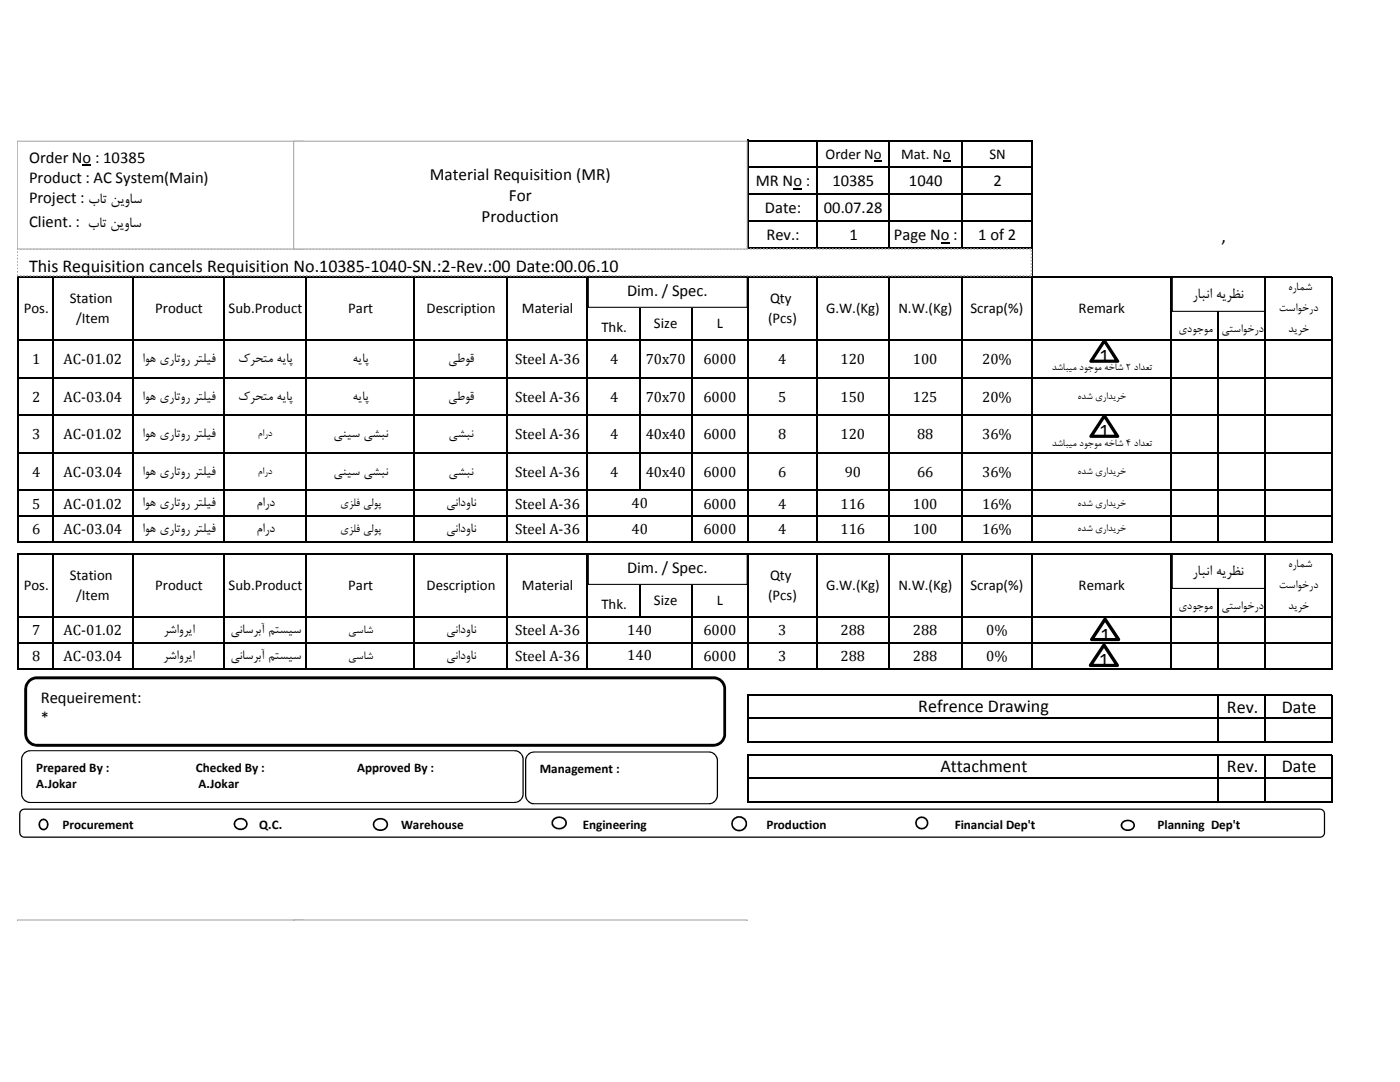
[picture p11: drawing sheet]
<svg xmlns="http://www.w3.org/2000/svg" width="279mm" height="216mm" viewBox="0 0 279 216" stroke-linecap="round" stroke-linejoin="round" font-family="sans-serif">
<path d="M158.3 37.6h1.8v.2h-1.8zM174.4 32.1h1.5v.2h-1.5zM188.1 32.1h1.6v.2h-1.6zM187.7 48.3h1.8v.3h-1.8z" fill="#000"/>
<g fill="none" stroke="#000" stroke-width=".3">
<path d="M149.2 27.9v21.8M149.4 28h56.7M149.4 33.4h56.7M149.4 38.8h56.7M163 28.2v21.5M177.4 28.2v21.5M191.9 28.2v21.5M206 28.2v80.1M3.6 55v53.3M3.7 55.2h262.2M10.6 55.3v53M26.5 55.3v53"/>
<path d="M44.7 55.3v53M61.1 55.3v53M82.7 55.3v53M101.1 55.3v53M117.2 55.3v53M127.7 55.3v42.7M138.1 55.3v53M149.2 55.3v53M149.4 44.2h56.7M149.4 49.6h56.7M163 55.3v53M177.4 55.3v53"/>
<path d="M191.9 55.3v53M233.8 55.3v53M243.1 55.3v53M252.5 55.3v53M265.7 55.3v53M3.7 67.8h262.2M3.7 75.3h262.2M3.7 82.8h262.2M3.7 90.3h262.2M3.7 97.8h262.2M3.6 110.3v23.3M3.7 103h262.2"/>
<path d="M3.7 108.1h262.2M3.7 110.5h262.2M10.6 110.6v23M26.5 110.6v23M44.7 110.6v23M61.1 110.6v23M82.7 110.6v23M101.1 110.6v23M117.2 110.6v23M127.7 110.6v12.7M138.1 110.6v23M149.2 110.6v23"/>
<path d="M163 110.6v23M177.4 110.6v23M191.9 110.6v23M206 110.6v23M233.8 110.6v23M243.1 110.6v23M252.5 110.6v23M265.7 110.6v23M3.7 123.1h262.2M3.7 128.3h262.2M3.7 133.5h262.2M149.2 138.5v9.7"/>
<path d="M149.4 138.6h116.5M243.1 138.8v9.4M252.5 138.8v9.4M265.7 138.8v9.4M149.2 150.4v9.7M149.4 143.3h116.5M149.4 148h116.5M149.4 150.6h116.5M149.4 155.3h116.5M149.4 160h116.5M243.1 150.7v9.4M252.5 150.7v9.4"/>
<path d="M265.7 150.7v9.4"/>
</g>
<path d="M3.4 49.7h202.4v5.3h-202.4z" fill="#fff"/>
<path d="M3.4 54.7h.2v.3h-.2zM3.4 54.1h.2v.3h-.2zM3.4 53.4h.2v.3h-.2zM3.4 52.7h.2v.4h-.2zM3.4 52.1h.2v.3h-.2zM3.4 51.4h.2v.4h-.2zM3.4 50.8h.2v.3h-.2zM3.4 50.1h.2v.4h-.2zM3.4 49.6l.2-.1v.3h-.2l.2-.1v.1h-.2zM4 49.5h.3v.3h-.3zM4.6 49.5h.4v.3h-.4zM5.3 49.5h.3v.3h-.3zM5.9 49.5h.4v.3h-.4zM6.6 49.5h.3v.3h-.3zM7.2 49.5h.4v.3h-.4zM7.9 49.5h.4v.3h-.4zM8.6 49.5h.3v.3h-.3zM9.2 49.5h.4v.3h-.4zM9.9 49.5h.3v.3h-.3zM10.5 49.5h.4v.3h-.4zM11.2 49.5h.3v.3h-.3zM11.9 49.5h.3v.3h-.3zM12.5 49.5h.3v.3h-.3zM13.2 49.5h.3v.3h-.3zM13.8 49.5h.3v.3h-.3zM14.5 49.5h.3v.3h-.3zM15.1 49.5h.4v.3h-.4zM15.8 49.5h.3v.3h-.3zM16.4 49.5h.4v.3h-.4zM17.1 49.5h.3v.3h-.3zM17.7 49.5h.4v.3h-.4zM18.4 49.5h.4v.3h-.4zM19 49.5h.4v.3h-.4zM19.7 49.5h.4v.3h-.4zM20.4 49.5h.3v.3h-.3zM21 49.5h.4v.3h-.4zM21.7 49.5h.3v.3h-.3zM22.4 49.5h.3v.3h-.3zM23 49.5h.3v.3h-.3zM23.7 49.5h.3v.3h-.3zM24.3 49.5h.3v.3h-.3zM25 49.5h.3v.3h-.3zM25.6 49.5h.4v.3h-.4zM26.3 49.5h.3v.3h-.3zM26.9 49.5h.4v.3h-.4zM27.6 49.5h.3v.3h-.3zM28.2 49.5h.4v.3h-.4zM28.9 49.5h.4v.3h-.4zM29.5 49.5h.4v.3h-.4zM30.2 49.5h.4v.3h-.4zM30.9 49.5h.3v.3h-.3zM31.5 49.5h.4v.3h-.4zM32.2 49.5h.3v.3h-.3zM32.9 49.5h.3v.3h-.3zM33.5 49.5h.3v.3h-.3zM34.2 49.5h.3v.3h-.3zM34.8 49.5h.3v.3h-.3zM35.5 49.5h.3v.3h-.3zM36.1 49.5h.3v.3h-.3zM36.8 49.5h.3v.3h-.3zM37.4 49.5h.4v.3h-.4zM38.1 49.5h.3v.3h-.3zM38.7 49.5h.4v.3h-.4zM39.4 49.5h.4v.3h-.4zM40 49.5h.4v.3h-.4zM40.7 49.5h.4v.3h-.4zM41.4 49.5h.3v.3h-.3zM42 49.5h.4v.3h-.4zM42.7 49.5h.3v.3h-.3zM43.3 49.5h.4v.3h-.4zM44 49.5h.3v.3h-.3zM44.7 49.5h.3v.3h-.3zM45.3 49.5h.3v.3h-.3zM46 49.5h.3v.3h-.3zM46.6 49.5h.3v.3h-.3zM47.3 49.5h.3v.3h-.3zM47.9 49.5h.4v.3h-.4zM48.6 49.5h.3v.3h-.3zM49.2 49.5h.4v.3h-.4zM49.9 49.5h.3v.3h-.3zM50.5 49.5h.4v.3h-.4zM51.2 49.5h.4v.3h-.4zM51.9 49.5h.3v.3h-.3zM52.5 49.5h.4v.3h-.4zM53.2 49.5h.3v.3h-.3zM53.8 49.5h.4v.3h-.4zM54.5 49.5h.3v.3h-.3zM55.2 49.5h.3v.3h-.3zM55.8 49.5h.3v.3h-.3zM56.5 49.5h.3v.3h-.3zM57.1 49.5h.3v.3h-.3zM57.8 49.5h.3v.3h-.3zM58.4 49.5h.4v.3h-.4zM59.1 49.5h.3v.3h-.3zM59.7 49.5h.4v.3h-.4zM60.4 49.5h.3v.3h-.3zM61 49.5h.4v.3h-.4zM61.7 49.5h.4v.3h-.4zM62.4 49.5h.3v.3h-.3zM63 49.5h.4v.3h-.4zM63.7 49.5h.3v.3h-.3zM64.3 49.5h.4v.3h-.4zM65 49.5h.3v.3h-.3zM65.7 49.5h.3v.3h-.3zM66.3 49.5h.3v.3h-.3zM67 49.5h.3v.3h-.3zM67.6 49.5h.3v.3h-.3zM68.3 49.5h.3v.3h-.3zM68.9 49.5h.4v.3h-.4zM69.6 49.5h.3v.3h-.3zM70.2 49.5h.4v.3h-.4zM70.9 49.5h.3v.3h-.3zM71.5 49.5h.4v.3h-.4zM72.2 49.5h.4v.3h-.4zM72.9 49.5h.3v.3h-.3zM73.5 49.5h.4v.3h-.4zM74.2 49.5h.3v.3h-.3zM74.8 49.5h.4v.3h-.4zM75.5 49.5h.3v.3h-.3zM76.2 49.5h.3v.3h-.3zM76.8 49.5h.3v.3h-.3zM77.5 49.5h.3v.3h-.3zM78.1 49.5h.3v.3h-.3zM78.8 49.5h.3v.3h-.3zM79.4 49.5h.4v.3h-.4zM80.1 49.5h.3v.3h-.3zM80.7 49.5h.4v.3h-.4zM81.4 49.5h.3v.3h-.3zM82 49.5h.4v.3h-.4zM82.7 49.5h.4v.3h-.4zM83.4 49.5h.3v.3h-.3zM84 49.5h.4v.3h-.4zM84.7 49.5h.3v.3h-.3zM85.3 49.5h.4v.3h-.4zM86 49.5h.3v.3h-.3zM86.7 49.5h.3v.3h-.3zM87.3 49.5h.3v.3h-.3zM88 49.5h.3v.3h-.3zM88.6 49.5h.3v.3h-.3zM89.3 49.5h.3v.3h-.3zM89.9 49.5h.4v.3h-.4zM90.6 49.5h.3v.3h-.3zM91.2 49.5h.4v.3h-.4zM91.9 49.5h.3v.3h-.3zM92.5 49.5h.4v.3h-.4zM93.2 49.5h.4v.3h-.4zM93.9 49.5h.3v.3h-.3zM94.5 49.5h.4v.3h-.4zM95.2 49.5h.3v.3h-.3zM95.8 49.5h.4v.3h-.4zM96.5 49.5h.3v.3h-.3zM97.2 49.5h.3v.3h-.3zM97.8 49.5h.3v.3h-.3zM98.5 49.5h.3v.3h-.3zM99.1 49.5h.3v.3h-.3zM99.8 49.5h.3v.3h-.3zM100.4 49.5h.4v.3h-.4zM101.1 49.5h.3v.3h-.3zM101.7 49.5h.4v.3h-.4zM102.4 49.5h.3v.3h-.3zM103 49.5h.4v.3h-.4zM103.7 49.5h.4v.3h-.4zM104.4 49.5h.3v.3h-.3zM105 49.5h.4v.3h-.4zM105.7 49.5h.3v.3h-.3zM106.3 49.5h.4v.3h-.4zM107 49.5h.3v.3h-.3zM107.7 49.5h.3v.3h-.3zM108.3 49.5h.3v.3h-.3zM109 49.5h.3v.3h-.3zM109.6 49.5h.3v.3h-.3zM110.3 49.5h.3v.3h-.3zM110.9 49.5h.4v.3h-.4zM111.6 49.5h.3v.3h-.3zM112.2 49.5h.4v.3h-.4zM112.9 49.5h.3v.3h-.3zM113.5 49.5h.4v.3h-.4zM114.2 49.5h.4v.3h-.4zM114.9 49.5h.3v.3h-.3zM115.5 49.5h.4v.3h-.4zM116.2 49.5h.3v.3h-.3zM116.8 49.5h.4v.3h-.4zM117.5 49.5h.3v.3h-.3zM118.2 49.5h.3v.3h-.3zM118.8 49.5h.3v.3h-.3zM119.5 49.5h.3v.3h-.3zM120.1 49.5h.3v.3h-.3zM120.8 49.5h.3v.3h-.3zM121.4 49.5h.4v.3h-.4zM122.1 49.5h.3v.3h-.3zM122.7 49.5h.4v.3h-.4zM123.4 49.5h.3v.3h-.3zM124 49.5h.4v.3h-.4zM124.7 49.5h.4v.3h-.4zM125.3 49.5h.4v.3h-.4zM126 49.5h.4v.3h-.4zM126.7 49.5h.3v.3h-.3zM127.3 49.5h.4v.3h-.4zM128 49.5h.3v.3h-.3zM128.7 49.5h.3v.3h-.3zM129.3 49.5h.3v.3h-.3zM130 49.5h.3v.3h-.3zM130.6 49.5h.3v.3h-.3zM131.3 49.5h.3v.3h-.3zM131.9 49.5h.3v.3h-.3zM132.6 49.5h.3v.3h-.3zM133.2 49.5h.4v.3h-.4zM133.9 49.5h.3v.3h-.3zM134.5 49.5h.4v.3h-.4zM135.2 49.5h.4v.3h-.4zM135.8 49.5h.4v.3h-.4zM136.5 49.5h.4v.3h-.4zM137.2 49.5h.3v.3h-.3zM137.8 49.5h.4v.3h-.4zM138.5 49.5h.3v.3h-.3zM139.1 49.5h.4v.3h-.4zM139.8 49.5h.3v.3h-.3zM140.5 49.5h.3v.3h-.3zM141.1 49.5h.3v.3h-.3zM141.8 49.5h.3v.3h-.3zM142.4 49.5h.3v.3h-.3zM143.1 49.5h.3v.3h-.3zM143.7 49.5h.4v.3h-.4zM144.4 49.5h.3v.3h-.3zM145 49.5h.4v.3h-.4zM145.7 49.5h.3v.3h-.3zM146.3 49.5h.4v.3h-.4zM147 49.5h.4v.3h-.4zM147.7 49.5h.3v.3h-.3zM148.3 49.5h.4v.3h-.4zM149 49.5h.3v.3h-.3zM149.6 49.5h.4v.3h-.4zM150.3 49.5h.3v.3h-.3zM151 49.5h.3v.3h-.3zM151.6 49.5h.3v.3h-.3zM152.3 49.5h.3v.3h-.3zM152.9 49.5h.3v.3h-.3zM153.6 49.5h.3v.3h-.3zM154.2 49.5h.4v.3h-.4zM154.9 49.5h.3v.3h-.3zM155.5 49.5h.4v.3h-.4zM156.2 49.5h.3v.3h-.3zM156.8 49.5h.4v.3h-.4zM157.5 49.5h.4v.3h-.4zM158.2 49.5h.3v.3h-.3zM158.8 49.5h.4v.3h-.4zM159.5 49.5h.3v.3h-.3zM160.1 49.5h.4v.3h-.4zM160.8 49.5h.3v.3h-.3zM161.5 49.5h.3v.3h-.3zM162.1 49.5h.3v.3h-.3zM162.8 49.5h.3v.3h-.3zM163.4 49.5h.3v.3h-.3zM164.1 49.5h.3v.3h-.3zM164.7 49.5h.4v.3h-.4zM165.4 49.5h.3v.3h-.3zM166 49.5h.4v.3h-.4zM166.7 49.5h.3v.3h-.3zM167.3 49.5h.4v.3h-.4zM168 49.5h.4v.3h-.4zM168.7 49.5h.3v.3h-.3zM169.3 49.5h.4v.3h-.4zM170 49.5h.3v.3h-.3zM170.6 49.5h.4v.3h-.4zM171.3 49.5h.3v.3h-.3zM172 49.5h.3v.3h-.3zM172.6 49.5h.3v.3h-.3zM173.3 49.5h.3v.3h-.3zM173.9 49.5h.3v.3h-.3zM174.6 49.5h.3v.3h-.3zM175.2 49.5h.4v.3h-.4zM175.9 49.5h.3v.3h-.3zM176.5 49.5h.4v.3h-.4zM177.2 49.5h.3v.3h-.3zM177.8 49.5h.4v.3h-.4zM178.5 49.5h.4v.3h-.4zM179.2 49.5h.3v.3h-.3zM179.8 49.5h.4v.3h-.4zM180.5 49.5h.3v.3h-.3zM181.1 49.5h.4v.3h-.4zM181.8 49.5h.3v.3h-.3zM182.5 49.5h.3v.3h-.3zM183.1 49.5h.3v.3h-.3zM183.8 49.5h.3v.3h-.3zM184.4 49.5h.3v.3h-.3zM185.1 49.5h.3v.3h-.3zM185.7 49.5h.4v.3h-.4zM186.4 49.5h.3v.3h-.3zM187 49.5h.4v.3h-.4zM187.7 49.5h.3v.3h-.3zM188.3 49.5h.4v.3h-.4zM189 49.5h.4v.3h-.4zM189.7 49.5h.3v.3h-.3zM190.3 49.5h.4v.3h-.4zM191 49.5h.3v.3h-.3zM191.6 49.5h.4v.3h-.4zM192.3 49.5h.3v.3h-.3zM193 49.5h.3v.3h-.3zM193.6 49.5h.3v.3h-.3zM194.3 49.5h.3v.3h-.3zM194.9 49.5h.3v.3h-.3zM195.6 49.5h.3v.3h-.3zM196.2 49.5h.4v.3h-.4zM196.9 49.5h.3v.3h-.3zM197.5 49.5h.4v.3h-.4zM198.2 49.5h.3v.3h-.3zM198.8 49.5h.4v.3h-.4zM199.5 49.5h.4v.3h-.4zM200.2 49.5h.3v.3h-.3zM200.8 49.5h.4v.3h-.4zM201.5 49.5h.3v.3h-.3zM202.1 49.5h.4v.3h-.4zM202.8 49.5h.3v.3h-.3zM203.5 49.5h.3v.3h-.3zM204.1 49.5h.3v.3h-.3zM204.8 49.5h.3v.3h-.3zM205.4 49.5h.3v.3h-.3zM205.7 49.9h.3v.3h-.3zM205.7 50.5h.3v.4h-.3zM205.7 51.2h.3v.4h-.3zM205.7 51.9h.3v.3h-.3zM205.7 52.5h.3v.4h-.3zM205.7 53.2h.3v.3h-.3zM205.7 53.8h.3v.4h-.3zM205.7 54.5h.3v.3h-.3zM205.4 54.9h.3v.3h-.3zM204.8 54.9h.3v.3h-.3zM204.1 54.9h.3v.3h-.3zM203.5 54.9h.3v.3h-.3zM202.8 54.9h.3v.3h-.3zM202.1 54.9h.3v.3h-.3zM201.5 54.9h.3v.3h-.3zM200.8 54.9h.3v.3h-.3zM200.2 54.9h.3v.3h-.3zM199.5 54.9h.3v.3h-.3zM198.8 54.9h.4v.3h-.4zM198.2 54.9h.3v.3h-.3zM197.5 54.9h.4v.3h-.4zM196.9 54.9h.3v.3h-.3zM196.2 54.9h.4v.3h-.4zM195.6 54.9h.3v.3h-.3zM194.9 54.9h.3v.3h-.3zM194.3 54.9h.3v.3h-.3zM193.6 54.9h.3v.3h-.3zM193 54.9h.3v.3h-.3zM192.3 54.9h.3v.3h-.3zM191.6 54.9h.3v.3h-.3zM191 54.9h.3v.3h-.3zM190.3 54.9h.3v.3h-.3zM189.7 54.9h.3v.3h-.3zM189 54.9h.3v.3h-.3zM188.3 54.9h.4v.3h-.4zM187.7 54.9h.3v.3h-.3zM187 54.9h.4v.3h-.4zM186.4 54.9h.3v.3h-.3zM185.7 54.9h.4v.3h-.4zM185.1 54.9h.3v.3h-.3zM184.4 54.9h.3v.3h-.3zM183.8 54.9h.3v.3h-.3zM183.1 54.9h.3v.3h-.3zM182.5 54.9h.3v.3h-.3zM181.8 54.9h.3v.3h-.3zM181.1 54.9h.3v.3h-.3zM180.5 54.9h.3v.3h-.3zM179.8 54.9h.3v.3h-.3zM179.2 54.9h.3v.3h-.3zM178.5 54.9h.3v.3h-.3zM177.8 54.9h.4v.3h-.4zM177.2 54.9h.3v.3h-.3zM176.5 54.9h.4v.3h-.4zM175.9 54.9h.3v.3h-.3zM175.2 54.9h.4v.3h-.4zM174.6 54.9h.3v.3h-.3zM173.9 54.9h.3v.3h-.3zM173.3 54.9h.3v.3h-.3zM172.6 54.9h.3v.3h-.3zM172 54.9h.3v.3h-.3zM171.3 54.9h.3v.3h-.3zM170.6 54.9h.3v.3h-.3zM170 54.9h.3v.3h-.3zM169.3 54.9h.3v.3h-.3zM168.7 54.9h.3v.3h-.3zM168 54.9h.3v.3h-.3zM167.3 54.9h.4v.3h-.4zM166.7 54.9h.3v.3h-.3zM166 54.9h.4v.3h-.4zM165.4 54.9h.3v.3h-.3zM164.7 54.9h.4v.3h-.4zM164.1 54.9h.3v.3h-.3zM163.4 54.9h.3v.3h-.3zM162.8 54.9h.3v.3h-.3zM162.1 54.9h.3v.3h-.3zM161.5 54.9h.3v.3h-.3zM160.8 54.9h.3v.3h-.3zM160.1 54.9h.3v.3h-.3zM159.5 54.9h.3v.3h-.3zM158.8 54.9h.3v.3h-.3zM158.2 54.9h.3v.3h-.3zM157.5 54.9h.3v.3h-.3zM156.8 54.9h.4v.3h-.4zM156.2 54.9h.3v.3h-.3zM155.5 54.9h.4v.3h-.4zM154.9 54.9h.3v.3h-.3zM154.2 54.9h.4v.3h-.4zM153.6 54.9h.3v.3h-.3zM152.9 54.9h.3v.3h-.3zM152.3 54.9h.3v.3h-.3zM151.6 54.9h.3v.3h-.3zM151 54.9h.3v.3h-.3zM150.3 54.9h.3v.3h-.3zM149.6 54.9h.3v.3h-.3zM149 54.9h.3v.3h-.3zM148.3 54.9h.3v.3h-.3zM147.7 54.9h.3v.3h-.3zM147 54.9h.3v.3h-.3zM146.3 54.9h.4v.3h-.4zM145.7 54.9h.3v.3h-.3zM145 54.9h.4v.3h-.4zM144.4 54.9h.3v.3h-.3zM143.7 54.9h.4v.3h-.4zM143.1 54.9h.3v.3h-.3zM142.4 54.9h.3v.3h-.3zM141.8 54.9h.3v.3h-.3zM141.1 54.9h.3v.3h-.3zM140.5 54.9h.3v.3h-.3zM139.8 54.9h.3v.3h-.3zM139.1 54.9h.3v.3h-.3zM138.5 54.9h.3v.3h-.3zM137.8 54.9h.3v.3h-.3zM137.2 54.9h.3v.3h-.3zM136.5 54.9h.3v.3h-.3zM135.8 54.9h.4v.3h-.4zM135.2 54.9h.3v.3h-.3zM134.5 54.9h.4v.3h-.4zM133.9 54.9h.3v.3h-.3zM133.2 54.9h.4v.3h-.4zM132.6 54.9h.3v.3h-.3zM131.9 54.9h.3v.3h-.3zM131.3 54.9h.3v.3h-.3zM130.6 54.9h.3v.3h-.3zM130 54.9h.3v.3h-.3zM129.3 54.9h.3v.3h-.3zM128.7 54.9h.2v.3h-.2zM128 54.9h.3v.3h-.3zM127.3 54.9h.3v.3h-.3zM126.7 54.9h.3v.3h-.3zM126 54.9h.3v.3h-.3zM125.3 54.9h.4v.3h-.4zM124.7 54.9h.3v.3h-.3zM124 54.9h.4v.3h-.4zM123.4 54.9h.3v.3h-.3zM122.7 54.9h.4v.3h-.4zM122.1 54.9h.3v.3h-.3zM121.4 54.9h.4v.3h-.4zM120.8 54.9h.3v.3h-.3zM120.1 54.9h.3v.3h-.3zM119.5 54.9h.3v.3h-.3zM118.8 54.9h.3v.3h-.3zM118.2 54.9h.2v.3h-.2zM117.5 54.9h.3v.3h-.3zM116.8 54.9h.3v.3h-.3zM116.2 54.9h.3v.3h-.3zM115.5 54.9h.3v.3h-.3zM114.9 54.9h.3v.3h-.3zM114.2 54.9h.3v.3h-.3zM113.5 54.9h.4v.3h-.4zM112.9 54.9h.3v.3h-.3zM112.2 54.9h.4v.3h-.4zM111.6 54.9h.3v.3h-.3zM110.9 54.9h.4v.3h-.4zM110.3 54.9h.3v.3h-.3zM109.6 54.9h.3v.3h-.3zM109 54.9h.3v.3h-.3zM108.3 54.9h.3v.3h-.3zM107.7 54.9h.2v.3h-.2zM107 54.9h.3v.3h-.3zM106.3 54.9h.3v.3h-.3zM105.7 54.9h.3v.3h-.3zM105 54.9h.3v.3h-.3zM104.4 54.9h.3v.3h-.3zM103.7 54.9h.3v.3h-.3zM103 54.9h.4v.3h-.4zM102.4 54.9h.3v.3h-.3zM101.7 54.9h.4v.3h-.4zM101.1 54.9h.3v.3h-.3zM100.4 54.9h.4v.3h-.4zM99.8 54.9h.3v.3h-.3zM99.1 54.9h.3v.3h-.3zM98.5 54.9h.3v.3h-.3zM97.8 54.9h.3v.3h-.3zM97.2 54.9h.3v.3h-.3zM96.5 54.9h.3v.3h-.3zM95.8 54.9h.3v.3h-.3zM95.2 54.9h.3v.3h-.3zM94.5 54.9h.3v.3h-.3zM93.9 54.9h.3v.3h-.3zM93.2 54.9h.3v.3h-.3zM92.5 54.9h.4v.3h-.4zM91.9 54.9h.3v.3h-.3zM91.2 54.9h.4v.3h-.4zM90.6 54.9h.3v.3h-.3zM89.9 54.9h.4v.3h-.4zM89.3 54.9h.3v.3h-.3zM88.6 54.9h.3v.3h-.3zM88 54.9h.3v.3h-.3zM87.3 54.9h.3v.3h-.3zM86.7 54.9h.3v.3h-.3zM86 54.9h.3v.3h-.3zM85.3 54.9h.3v.3h-.3zM84.7 54.9h.3v.3h-.3zM84 54.9h.3v.3h-.3zM83.4 54.9h.3v.3h-.3zM82.7 54.9h.3v.3h-.3zM82 54.9h.4v.3h-.4zM81.4 54.9h.3v.3h-.3zM80.7 54.9h.4v.3h-.4zM80.1 54.9h.3v.3h-.3zM79.4 54.9h.4v.3h-.4zM78.8 54.9h.3v.3h-.3zM78.1 54.9h.3v.3h-.3zM77.5 54.9h.3v.3h-.3zM76.8 54.9h.3v.3h-.3zM76.2 54.9h.3v.3h-.3zM75.5 54.9h.3v.3h-.3zM74.8 54.9h.3v.3h-.3zM74.2 54.9h.3v.3h-.3zM73.5 54.9h.3v.3h-.3zM72.9 54.9h.3v.3h-.3zM72.2 54.9h.3v.3h-.3zM71.5 54.9h.4v.3h-.4zM70.9 54.9h.3v.3h-.3zM70.2 54.9h.4v.3h-.4zM69.6 54.9h.3v.3h-.3zM68.9 54.9h.4v.3h-.4zM68.3 54.9h.3v.3h-.3zM67.6 54.9h.3v.3h-.3zM67 54.9h.3v.3h-.3zM66.3 54.9h.3v.3h-.3zM65.7 54.9h.3v.3h-.3zM65 54.9h.3v.3h-.3zM64.3 54.9h.3v.3h-.3zM63.7 54.9h.3v.3h-.3zM63 54.9h.3v.3h-.3zM62.4 54.9h.3v.3h-.3zM61.7 54.9h.3v.3h-.3zM61 54.9h.4v.3h-.4zM60.4 54.9h.3v.3h-.3zM59.7 54.9h.4v.3h-.4zM59.1 54.9h.3v.3h-.3zM58.4 54.9h.4v.3h-.4zM57.8 54.9h.3v.3h-.3zM57.1 54.9h.3v.3h-.3zM56.5 54.9h.3v.3h-.3zM55.8 54.9h.3v.3h-.3zM55.2 54.9h.3v.3h-.3zM54.5 54.9h.3v.3h-.3zM53.8 54.9h.3v.3h-.3zM53.2 54.9h.3v.3h-.3zM52.5 54.9h.3v.3h-.3zM51.9 54.9h.3v.3h-.3zM51.2 54.9h.3v.3h-.3zM50.5 54.9h.4v.3h-.4zM49.9 54.9h.3v.3h-.3zM49.2 54.9h.4v.3h-.4zM48.6 54.9h.3v.3h-.3zM47.9 54.9h.4v.3h-.4zM47.3 54.9h.3v.3h-.3zM46.6 54.9h.3v.3h-.3zM46 54.9h.3v.3h-.3zM45.3 54.9h.3v.3h-.3zM44.7 54.9h.3v.3h-.3zM44 54.9h.3v.3h-.3zM43.3 54.9h.3v.3h-.3zM42.7 54.9h.3v.3h-.3zM42 54.9h.3v.3h-.3zM41.4 54.9h.3v.3h-.3zM40.7 54.9h.3v.3h-.3zM40 54.9h.4v.3h-.4zM39.4 54.9h.3v.3h-.3zM38.7 54.9h.4v.3h-.4zM38.1 54.9h.3v.3h-.3zM37.4 54.9h.4v.3h-.4zM36.8 54.9h.3v.3h-.3zM36.1 54.9h.3v.3h-.3zM35.5 54.9h.3v.3h-.3zM34.8 54.9h.3v.3h-.3zM34.2 54.9h.3v.3h-.3zM33.5 54.9h.3v.3h-.3zM32.9 54.9h.2v.3h-.2zM32.2 54.9h.3v.3h-.3zM31.5 54.9h.3v.3h-.3zM30.9 54.9h.3v.3h-.3zM30.2 54.9h.3v.3h-.3zM29.5 54.9h.4v.3h-.4zM28.9 54.9h.3v.3h-.3zM28.2 54.9h.4v.3h-.4zM27.6 54.9h.3v.3h-.3zM26.9 54.9h.4v.3h-.4zM26.3 54.9h.3v.3h-.3zM25.6 54.9h.4v.3h-.4zM25 54.9h.3v.3h-.3zM24.3 54.9h.3v.3h-.3zM23.7 54.9h.3v.3h-.3zM23 54.9h.3v.3h-.3zM22.4 54.9h.2v.3h-.2zM21.7 54.9h.3v.3h-.3zM21 54.9h.3v.3h-.3zM20.4 54.9h.3v.3h-.3zM19.7 54.9h.3v.3h-.3zM19 54.9h.4v.3h-.4zM18.4 54.9h.3v.3h-.3zM17.7 54.9h.4v.3h-.4zM17.1 54.9h.3v.3h-.3zM16.4 54.9h.4v.3h-.4zM15.8 54.9h.3v.3h-.3zM15.1 54.9h.4v.3h-.4zM14.5 54.9h.3v.3h-.3zM13.8 54.9h.3v.3h-.3zM13.2 54.9h.3v.3h-.3zM12.5 54.9h.3v.3h-.3zM11.9 54.9h.2v.3h-.2zM11.2 54.9h.3v.3h-.3zM10.5 54.9h.3v.3h-.3zM9.9 54.9h.3v.3h-.3zM9.2 54.9h.3v.3h-.3zM8.6 54.9h.3v.3h-.3zM7.9 54.9h.3v.3h-.3zM7.2 54.9h.4v.3h-.4zM6.6 54.9h.3v.3h-.3zM5.9 54.9h.4v.3h-.4zM5.3 54.9h.3v.3h-.3zM4.6 54.9h.4v.3h-.4zM4 54.9h.3v.3h-.3zM3.4 54.9h.2v.3h-.2z" fill="#a6a6a6"/>
<path d="M3.4 28.2h57.2v21.5h-57.2z" fill="#fff"/>
<path d="M3.4 28.1h57.3v21.6l-.1 .1h-57.2zM3.4 28.3l.2-.1v21.5l-.2-.1h57.2l-.1 .1v-21.5l.1 .1z" fill="#a6a6a6"/>
<path d="M16.5 32.9h1.7v.2h-1.7z" fill="#000"/>
<path d="M58.6 28.2h90.5v21.5h-90.5z" fill="#fff"/>
<path d="M58.5 28.1h90.6l.1 .1v21.5l-.1 .1h-90.5zM58.6 28.3l.1-.1v21.5l-.1-.1h90.5l-.1 .1v-21.5l.1 .1z" fill="#a6a6a6"/>
<path d="M233.9 55.3h18.4v6.8h-18.4z" fill="#fff"/>
<path d="M233.9 55.3l18.4-.1 .2 .1-.1 6.9h-18.5l-.1-.1zM233.9 55.5l.2-.2v6.8l-.2-.1h18.4v.1v-6.8v.2z" fill="#000"/>
<path d="M117.4 55.3h31.7v6h-31.7z" fill="#fff"/>
<path d="M117.3 55.3l31.8-.1 .1 .1v6l-31.8 .1-.1-.1zM117.4 55.5l.1-.2v6l-.1-.1h31.7l-.1 .1v-6l.1 .2z" fill="#000"/>
<path d="M5.8 135.9l1-.6h.6h135a2.26 2.26 0 0 1 2.3 2.2v9a2.26 2.26 0 0 1-2.3 2.2h-135a2.26 2.26 0 0 1-2.3-2.2v-9l.1-.6z" fill-rule="evenodd" fill="#fff"/>
<path d="M5.5 135.8a2.39 2.39 0 0 1 1.9-.8h135.3a2.55 2.55 0 0 1 2.2 2.2v9.5a2.57 2.57 0 0 1-2.5 2.3h-135a2.58 2.58 0 0 1-2.6-2.5v-9l.2-.8zM6.1 136l-.4 .4-.3 .9v9.1a1.97 1.97 0 0 0 2 2h135.2a2.01 2.01 0 0 0 1.8-1.7v-9.4a1.94 1.94 0 0 0-1.8-1.7h-135.2h-.6z" fill="#000"/>
<path d="M4.8 150.3l.8-.5h.5h96.6a1.74 1.74 0 0 1 1.7 1.7v6.9a1.71 1.71 0 0 1-1.7 1.7h-96.6a1.71 1.71 0 0 1-1.8-1.7v-6.9l.1-.4z" fill-rule="evenodd" fill="#fff"/>
<path d="M4.7 150.2l1-.5h97.3l1 .5 .4 .6 .1 .5v7.3l-.1 .5-.4 .6-.6 .4-.5 .1-97.4-.1a1.89 1.89 0 0 1-1.3-1.7v-6.9l.1-.5zM4.9 150.4l-.5 .9v7.3l.5 1 .5 .3 .7 .1h96.6l.6-.1 .5-.3 .5-1v-7.3l-.5-.9-.5-.4-.6-.1h-96.6l-.7 .1z" fill="#000"/>
<path d="M105.4 150.6l.8-.5h.4h34.8a1.71 1.71 0 0 1 1.8 1.7v6.9a1.74 1.74 0 0 1-1.8 1.7h-34.8a1.74 1.74 0 0 1-1.7-1.7v-6.9l.1-.5z" fill-rule="evenodd" fill="#fff"/>
<path d="M105.3 150.5l.6-.4 .5-.2h35.4l.9 .6 .5 .5 .1 .6v7.2l-.1 .6-.5 .6-.9 .5h-35.5a1.88 1.88 0 0 1-1.5-1.8v-6.9a1.63 1.63 0 0 1 .5-1.3zM105.5 150.6l-.5 1v7.2l.5 1 .8 .4 35.1 .1 .7-.2 .5-.3 .4-1v-7.2l-.4-1-.8-.4h-35.2l-.6 .1z" fill="#000"/>
<path d="M4.2 161.7l.7-.2h258.5a.94 .94 0 0 1 .9 .9v3.7a.94 .94 0 0 1-.9 .9h-258.5a.94 .94 0 0 1-1-.9v-3.7z" fill-rule="evenodd" fill="#fff"/>
<path d="M4.1 161.6l.8-.3h258.5l.8 .3 .3 .6v4.1a1.14 1.14 0 0 1-.9 .9h-258.9l-.6-.3-.3-.8v-3.7zM4.4 161.7l-.3 .6v4l.1 .3 .5 .3h258.9l.4-.2 .2-.4v-4.1l-.2-.4-.4-.2h-258.9z" fill="#000"/>
<path d="M8.1 163.8a.94 .94 0 0 1 1.3 .1 .94 .94 0 0 1-.1 1.3 .94 .94 0 0 1-1.3-.1 .94 .94 0 0 1 .1-1.3z" fill-rule="evenodd" fill="#fff"/>
<path d="M8 163.7a.93 .93 0 0 1 .9-.4 .93 .93 0 0 1 .7 .7l.1 .7-.2 .5a.96 .96 0 0 1-1 .5l-.4-.2-.4-.5v-.5zM8.2 163.9l-.2 .4 .1 .7 .3 .3h.6l.4-.6-.1-.7-.5-.3z" fill="#000"/>
<path d="M47 163.8a1.19 1.19 0 0 1 1.6-.3 1.19 1.19 0 0 1 .4 1.6 1.19 1.19 0 0 1-1.6 .3 1.19 1.19 0 0 1-.4-1.6z" fill-rule="evenodd" fill="#fff"/>
<path d="M46.9 163.7l.9-.5 .8 .1a1.2 1.2 0 0 1 .6 1.8l-.6 .5-.8 .1a1.26 1.26 0 0 1-.9-2zM47.2 163.8l-.3 .5v.3l.5 .6 1 .1 .7-.5v-.7l-.5-.4-.8-.2z" fill="#000"/>
<path d="M74.8 163.8a1.44 1.44 0 0 1 1.5-.4 1.44 1.44 0 0 1 1 1.1 1.4 1.4 0 0 1-1.4 1.2 1.4 1.4 0 0 1-1.4-1.2z" fill-rule="evenodd" fill="#fff"/>
<path d="M74.6 163.8a1.59 1.59 0 0 1 1.7-.6 1.59 1.59 0 0 1 1.2 1.3 1.48 1.48 0 0 1-1.3 1.3h-.6a1.38 1.38 0 0 1-1.2-1v-.6zM74.9 164l-.2 .3 .1 .6 .6 .5h1l.6-.3 .1-.4-.1-.7-.8-.5h-.6z" fill="#000"/>
<path d="M224.1 164.1a1.36 1.36 0 0 1 2.3 .6 1.32 1.32 0 0 1-1.3 1 1.32 1.32 0 0 1-1.3-1z" fill-rule="evenodd" fill="#fff"/>
<path d="M223.9 164a1.45 1.45 0 0 1 1.6-.5 1.45 1.45 0 0 1 1 1.4l-.2 .5-.4 .3-.5 .1-1.1-.1a1.17 1.17 0 0 1-.7-1.2zM224.2 164.2l-.2 .3v.5l.6 .4h1l.5-.4v-.6l-.6-.5h-.7z" fill="#000"/>
<path d="M110.5 163.5a1.46 1.46 0 0 1 1.4-.4 1.46 1.46 0 0 1 1.1 1.1 1.43 1.43 0 0 1-1.4 1.2 1.43 1.43 0 0 1-1.4-1.2z" fill-rule="evenodd" fill="#fff"/>
<path d="M110.3 163.4l.7-.4 .6-.1 .9 .2a1.22 1.22 0 0 1 .2 2 1.59 1.59 0 0 1-2.7-.9zM110.7 163.5l-.3 .8 .2 .5 .3 .2 .9 .2 .5-.2 .4-.4 .1-.6-.5-.6-1-.2z" fill="#000"/>
<circle cx="184" cy="164.2" r="1.16" fill="#fff"/>
<path d="M182.6 164.2a1.35 1.35 0 0 1 2.7 0 1.35 1.35 0 0 1-2.7 0zM183 164.2a.97 .97 0 0 0 1.9 0 .97 .97 0 0 0-1.9 0z" fill="#000"/>
<circle cx="147.5" cy="164.4" r="1.39" fill="#fff"/>
<path d="M145.9 164.4a1.56 1.56 0 0 1 3.1 0 1.56 1.56 0 0 1-3.1 0zM146.6 163.5l-.3 .6v.5l.3 .6 .7 .4 .7-.1 .4-.3 .4-.9-.4-.8-.9-.3z" fill="#000"/>
<path d="M3.4 183.6h57.2z" fill="#fff"/>
<path d="M3.4 183.5h57.2l.1 .1h-57.3zM3.4 183.6h57.2z" fill="#a6a6a6"/>
<path d="M58.6 183.6h90.5z" fill="#fff"/>
<path d="M58.5 183.5h90.6l.1 .1h-90.7zM58.6 183.6h90.5z" fill="#a6a6a6"/>
<path d="M233.9 110.6h18.4v6.8h-18.4z" fill="#fff"/>
<path d="M233.9 110.5h18.4l.2 .1-.1 6.9h-18.5l-.1-.1zM233.9 110.7l.2-.1v6.8l-.2-.1h18.4v.1v-6.8v.1z" fill="#000"/>
<path d="M117.4 110.6h31.7v6h-31.7z" fill="#fff"/>
<path d="M117.3 110.5h31.8l.1 .1v6l-31.8 .1-.1-.1zM117.4 110.7l.1-.1v6l-.1-.1h31.7l-.1 .1v-6l.1 .1z" fill="#000"/>
<path d="M220.4 68l2.7 4.1h-5.4z" fill="#fff"/>
<path d="M220.2 67.7l.5 .1 2.6 4.1 .1 .3-.2 .2h-5.5l-.3-.2 .1-.3zM220.1 68.2h.6l-2.7 4.1-.3-.5h5.4l-.3 .5z" fill="#000"/>
<path d="M220.4 83l2.7 4h-5.4z" fill="#fff"/>
<path d="M220.2 82.7l.5 .1 2.6 4.1 .1 .3-.2 .1-5.5 .1-.3-.2 .1-.3zM220.1 83.1h.6l-2.7 4.1-.3-.5h5.4l-.3 .5z" fill="#000"/>
<path d="M220.6 123.5l2.6 4.1h-5.4z" fill="#fff"/>
<path d="M220.3 123.4l.3-.2 .2 .2 2.7 4a.34 .34 0 0 1-.3 .5h-5.4a.34 .34 0 0 1-.2-.5zM220.3 123.7h.5l-2.7 4.1-.3-.5h5.4l-.2 .5z" fill="#000"/>
<path d="M220.3 128.7l2.7 4.1h-5.4z" fill="#fff"/>
<path d="M220 128.5l.3-.1 .3 .1 2.7 4.1a.34 .34 0 0 1-.3 .5h-5.4a.34 .34 0 0 1-.3-.5zM220 128.9h.6l-2.7 4.1-.3-.5h5.4l-.3 .5z" fill="#000"/>
<g font-size="3.6">
<text x="243.8" y="48.4">,</text>
<text x="5.8" y="54.3">This Requisition cancels Requisition No.10385‐1040‐SN.:2‐Rev.:00 Date:00.06.10</text>
<text x="219.4" y="72.3">1</text>
<text x="219.4" y="87.2">1</text>
<text x="219.5" y="127.8">1</text>
<text x="219.3" y="133">1</text>
<text x="183.3" y="142">Refrence Drawing</text>
<text x="244.9" y="142.2">Rev.</text>
<text x="255.8" y="142.2">Date</text>
<text x="187.7" y="154">Attachment</text>
<text x="244.9" y="154.1">Rev.</text>
<text x="255.8" y="154.1">Date</text>
</g>
<g font-size="3.4">
<text x="85.8" y="35.9">Material Requisition (MR)</text>
<text x="101.6" y="40.1">For</text>
<text x="96.1" y="44.3">Production</text>
</g>
<g font-size="3.3">
<text x="5.8" y="32.5">Order No : 10385</text>
<text x="5.8" y="40.5">Project : بات نيواس</text>
<text x="5.8" y="36.4">Product : AC System(Main)</text>
<text x="150.8" y="37.2">MR No :</text>
<text x="166.1" y="37.2">10385</text>
<text x="181.4" y="37.2">1040</text>
<text x="198.3" y="37.2">2</text>
<text x="5.8" y="45.4">Client. : بات نيواس</text>
<text x="152.7" y="42.6">Date:</text>
<text x="153" y="48">Rev.:</text>
<text x="164.4" y="42.6">00.07.28</text>
<text x="169.5" y="48">1</text>
<text x="178.4" y="48">Page No :</text>
<text x="195.2" y="48">1 of 2</text>
<text x="125.1" y="59.1">Dim. / Spec.</text>
<text x="238" y="59.4">رابان ه</text>
<text x="244" y="59.4">يرظن</text>
<text x="125.1" y="114.3">Dim. / Spec.</text>
<text x="238" y="114.7">رابان ه</text>
<text x="244" y="114.7">يرظن</text>
<text x="8.1" y="140.2">Requeirement:</text>
<text x="8.1" y="144.2">*</text>
</g>
<g font-size="3">
<text x="164.8" y="31.7">Order No</text>
<text x="179.8" y="31.7">Mat. No</text>
<text x="197.4" y="31.7">SN</text>
<text x="4.7" y="62.5">Pos.</text>
<text x="13.9" y="60.5">Station</text>
<text x="15.2" y="64.5">/Item</text>
<text x="31" y="62.5">Product</text>
<text x="45.6" y="62.5">Sub.Product</text>
<text x="69.5" y="62.5">Part</text>
<text x="85.1" y="62.5">Description</text>
<text x="104.2" y="62.5">Material</text>
<text x="130.5" y="65.4">Size</text>
<text x="143" y="65.4">L</text>
<text x="153.3" y="64.5">(Pcs)</text>
<text x="153.7" y="60.5">Qty</text>
<text x="164.8" y="62.5">G.W.(Kg)</text>
<text x="179.3" y="62.5">N.W.(Kg)</text>
<text x="193.7" y="62.5">Scrap(%)</text>
<text x="215.3" y="62.5">Remark</text>
<text x="120" y="66.2">Thk.</text>
<text x="6.4" y="72.6">1</text>
<text x="12.7" y="72.6">AC‐01.02</text>
<text x="28.4" y="72.3">اوه يراتور رتليف</text>
<text x="47.5" y="72.3">كرحتم هياپ</text>
<text x="70.4" y="72.3">هياپ</text>
<text x="89.4" y="72.3">يطوق</text>
<text x="102.8" y="72.6">Steel A‐36</text>
<text x="121.8" y="72.6">4</text>
<text x="128.9" y="72.6">70x70</text>
<text x="140.4" y="72.6">6000</text>
<text x="155.3" y="72.6">4</text>
<text x="167.7" y="72.6">120</text>
<text x="182.2" y="72.6">100</text>
<text x="196" y="72.6">20%</text>
<text x="6.4" y="80.1">2</text>
<text x="12.7" y="80.1">AC‐03.04</text>
<text x="28.4" y="79.8">اوه يراتور رتليف</text>
<text x="47.5" y="79.8">كرحتم هياپ</text>
<text x="70.4" y="79.8">هياپ</text>
<text x="89.4" y="79.8">يطوق</text>
<text x="102.8" y="80.1">Steel A‐36</text>
<text x="121.8" y="80.1">4</text>
<text x="128.9" y="80.1">70x70</text>
<text x="140.4" y="80.1">6000</text>
<text x="155.3" y="80.1">5</text>
<text x="167.7" y="80.1">150</text>
<text x="182.2" y="80.1">125</text>
<text x="196" y="80.1">20%</text>
<text x="6.4" y="87.6">3</text>
<text x="12.7" y="87.6">AC‐01.02</text>
<text x="28.4" y="87.2">اوه يراتور رتليف</text>
<text x="66.5" y="87.2">ينيس يشبن</text>
<text x="89.5" y="87.2">يشبن</text>
<text x="102.8" y="87.6">Steel A‐36</text>
<text x="121.8" y="87.6">4</text>
<text x="128.9" y="87.6">40x40</text>
<text x="140.4" y="87.6">6000</text>
<text x="155.3" y="87.6">8</text>
<text x="167.7" y="87.6">120</text>
<text x="183" y="87.6">88</text>
<text x="196" y="87.6">36%</text>
<text x="6.4" y="95.1">4</text>
<text x="12.7" y="95.1">AC‐03.04</text>
<text x="28.4" y="94.7">اوه يراتور رتليف</text>
<text x="66.5" y="94.7">ينيس يشبن</text>
<text x="89.5" y="94.7">يشبن</text>
<text x="102.8" y="95.1">Steel A‐36</text>
<text x="121.8" y="95.1">4</text>
<text x="128.9" y="95.1">40x40</text>
<text x="140.4" y="95.1">6000</text>
<text x="155.3" y="95.1">6</text>
<text x="168.6" y="95.1">90</text>
<text x="183" y="95.1">66</text>
<text x="196" y="95.1">36%</text>
<text x="6.4" y="101.5">5</text>
<text x="12.7" y="101.5">AC‐01.02</text>
<text x="28.4" y="101">اوه يراتور رتليف</text>
<text x="51.2" y="101">مارد</text>
<text x="89" y="101">ياندو نا</text>
<text x="102.8" y="101.5">Steel A‐36</text>
<text x="126" y="101.3">40</text>
<text x="140.4" y="101.5">6000</text>
<text x="155.3" y="101.5">4</text>
<text x="167.7" y="101.5">116</text>
<text x="182.2" y="101.5">100</text>
<text x="196" y="101.5">16%</text>
<text x="6.4" y="106.6">6</text>
<text x="12.7" y="106.6">AC‐03.04</text>
<text x="28.4" y="106.2">اوه يراتور رتليف</text>
<text x="51.2" y="106.2">مارد</text>
<text x="89" y="106.2">ياندو نا</text>
<text x="102.8" y="106.6">Steel A‐36</text>
<text x="126" y="106.5">40</text>
<text x="140.4" y="106.6">6000</text>
<text x="155.3" y="106.6">4</text>
<text x="167.7" y="106.6">116</text>
<text x="182.2" y="106.6">100</text>
<text x="196" y="106.6">16%</text>
<text x="4.7" y="117.8">Pos.</text>
<text x="13.9" y="115.8">Station</text>
<text x="15.2" y="119.8">/Item</text>
<text x="31" y="117.8">Product</text>
<text x="45.6" y="117.8">Sub.Product</text>
<text x="69.5" y="117.8">Part</text>
<text x="85.1" y="117.8">Description</text>
<text x="104.2" y="117.8">Material</text>
<text x="153.3" y="119.8">(Pcs)</text>
<text x="153.7" y="115.8">Qty</text>
<text x="164.8" y="117.8">G.W.(Kg)</text>
<text x="179.3" y="117.8">N.W.(Kg)</text>
<text x="193.7" y="117.8">Scrap(%)</text>
<text x="215.3" y="117.8">Remark</text>
<text x="120" y="121.5">Thk.</text>
<text x="130.5" y="120.7">Size</text>
<text x="143" y="120.7">L</text>
<text x="6.4" y="132">8</text>
<text x="6.4" y="126.8">7</text>
<text x="12.7" y="132">AC‐03.04</text>
<text x="12.7" y="126.8">AC‐01.02</text>
<text x="32.6" y="131.5">رشاور اي</text>
<text x="32.6" y="126.4">رشاور اي</text>
<text x="46" y="131.5">يان سرآب متسيس</text>
<text x="46" y="126.4">يان سرآب متسيس</text>
<text x="89" y="126.4">ياندو نا</text>
<text x="89" y="131.5">ياندو نا</text>
<text x="102.8" y="126.8">Steel A‐36</text>
<text x="102.8" y="132">Steel A‐36</text>
<text x="125.2" y="131.8">140</text>
<text x="125.2" y="126.6">140</text>
<text x="140.4" y="126.8">6000</text>
<text x="140.4" y="132">6000</text>
<text x="155.3" y="126.8">3</text>
<text x="155.3" y="132">3</text>
<text x="167.7" y="126.8">288</text>
<text x="167.7" y="132">288</text>
<text x="182.2" y="126.8">288</text>
<text x="182.2" y="132">288</text>
<text x="196.8" y="126.8">0%</text>
<text x="196.8" y="132">0%</text>
</g>
<g font-size="2.6">
<text x="257" y="57.9">هرامش</text>
<text x="255.2" y="62.1">تساوخرد</text>
<text x="235.2" y="66.2">يدوجوم</text>
<text x="243.8" y="66.2">يتساوخرد</text>
<text x="257.1" y="66.3">ديرخ</text>
<text x="67.9" y="101">يزلف يلوپ</text>
<text x="67.9" y="106.1">يزلف يلوپ</text>
<text x="257" y="113.2">هرامش</text>
<text x="255.2" y="117.4">تساوخرد</text>
<text x="235.2" y="121.5">يدوجوم</text>
<text x="243.8" y="121.5">يتساوخرد</text>
<text x="257.1" y="121.6">ديرخ</text>
<text x="69.5" y="126.3">يساش</text>
<text x="69.5" y="131.4">يساش</text>
<text x="7.2" y="154">Prepared By :</text>
<text x="39.1" y="154">Checked By :</text>
<text x="71.3" y="154">Approved By :</text>
<text x="107.7" y="154.2">Management :</text>
<text x="7.2" y="157.2">A.Jokar</text>
<text x="39.6" y="157.2">A.Jokar</text>
<text x="12.5" y="165.4">Procurement</text>
<text x="51.7" y="165.4">Q.C.</text>
<text x="80.1" y="165.4">Warehouse</text>
<text x="116.3" y="165.4">Engineering</text>
<text x="153" y="165.4">Production</text>
<text x="190.5" y="165.4">Financial Dep't</text>
<text x="231" y="165.4">Planning Dep't</text>
</g>
<g font-size="2.3">
<text x="209.9" y="73.9">دشابيم دوجوم هخاش 2 دادعت</text>
<text x="215.1" y="79.6">هدش يراديرخ</text>
<text x="51.4" y="87.1">مارد</text>
<text x="209.9" y="88.9">دشابيم دوجوم هخاش 4 دادعت</text>
<text x="51.4" y="94.6">مارد</text>
<text x="215.1" y="94.6">هدش يراديرخ</text>
<text x="215.1" y="100.9">هدش يراديرخ</text>
<text x="215.1" y="106">هدش يراديرخ</text>
</g>
</svg>
